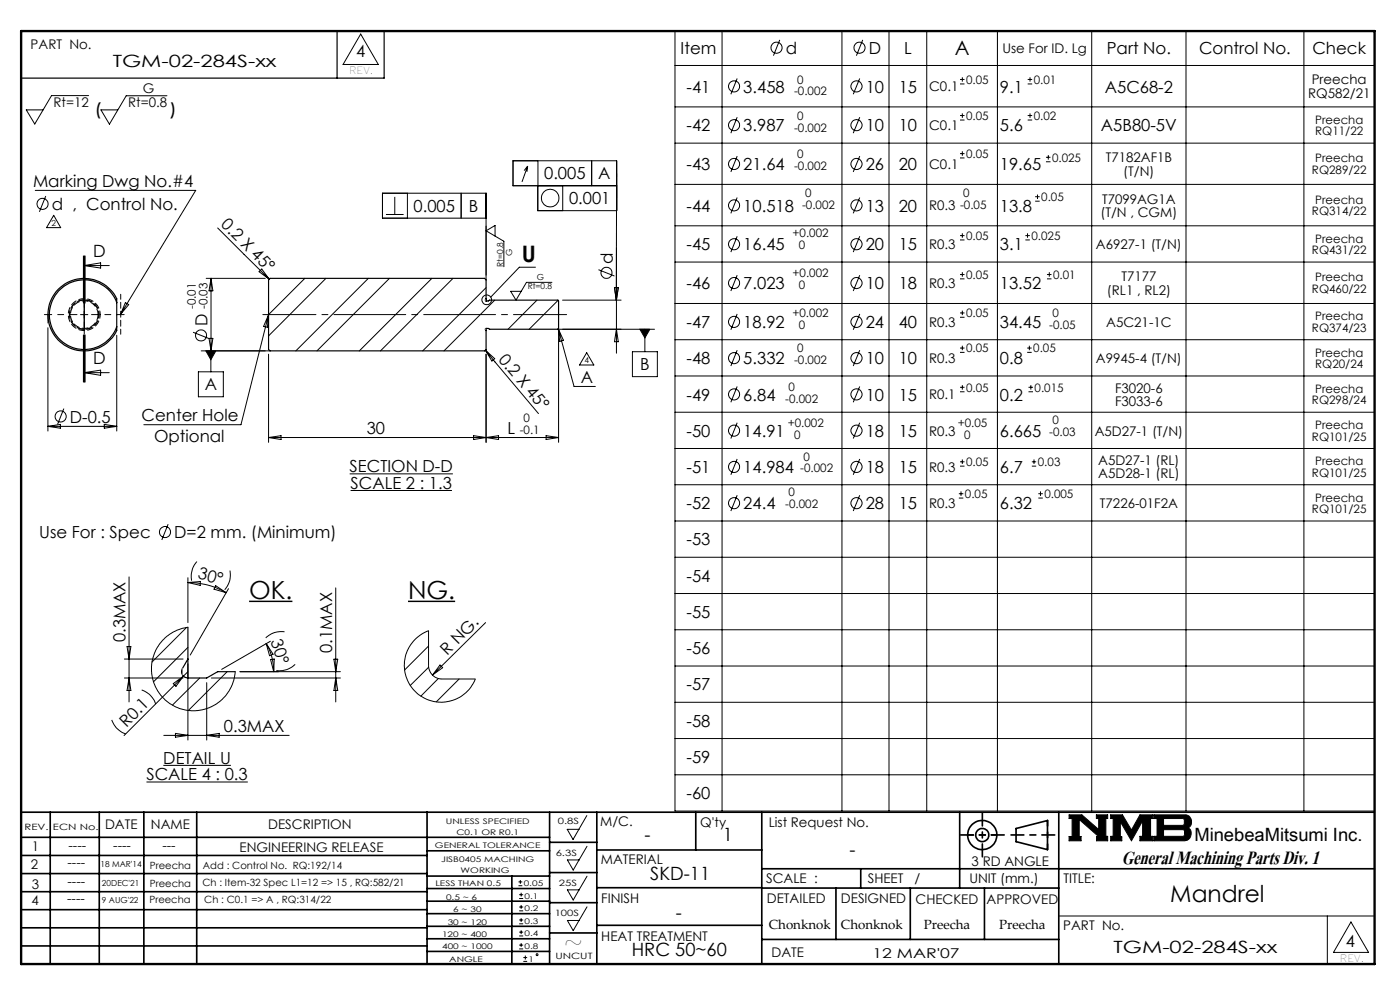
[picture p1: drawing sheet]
<svg xmlns="http://www.w3.org/2000/svg" width="297mm" height="210mm" viewBox="0 0 297 210" stroke-linecap="round" stroke-linejoin="round" font-family="sans-serif">
<g fill="none" stroke="#000" stroke-width=".21">
<path d="M76.5 7.2l3.8 6.5h-7.5zM143.2 6.6h148.4v165.4h-148.4zM143.2 13.9h148.4M153.2 6.6v165.4M156.4 16.6l-1.4 3.4M165.4 8.5l-1.3 3.3M178.6 6.6v165.4M182.4 16.6l-1.4 3.4M183 8.5l-1.3 3.3M188.6 6.6v165.4M196.6 6.6v165.4M203.7 17.8h.9"/>
<path d="M203.7 16.9h.9M204.2 16.4v.9M211.6 6.6v165.4M218 17.8h1M218 16.9h1M218.5 16.4v.9M231.6 6.6v165.4M251.6 6.6v165.4M276.6 6.6v165.4M18.8 20.3h-7.9l-3.5 6-1.8-3h3.5M35.4 20.3h-8.6l-3.6 6-1.8-3h3.6M111.9 35.2l-.7 1"/>
<path d="M111.9 35.2l-.1 1.2M111.9 35.2l-1.2 3.4M114.1 39.4v5.3h16.7M114.1 34.1v5.3M119.4 39.4v5.3M125.5 34.1v5.3M130.8 39.4h-22v-5.3h22v40.8M143.2 22.7h148.4M143.2 30.4h148.4M143.2 39.1h148.4M156.4 24.9l-1.4 3.3M156.4 33.1l-1.4 3.4"/>
<path d="M182.4 24.9l-1.4 3.3M182.4 33.1l-1.4 3.4M203.7 25.5h.9M203.7 24.5h.9M203.7 33.5h.9M203.7 32.6h.9M204.2 24.1v.9M204.2 32.1v.9M218 25.5h1M218 24.5h1M218.5 24.1v.9M221.9 34.3h.9"/>
<path d="M221.9 33.4h.9M222.4 32.9v1M7.5 40.4h34l-15.9 26.3M9.7 41.6l-1.3 3.3M11.4 45.7l1.5 2.6h-3zM17.7 54.3v10M17.9 56.3h5.3M17.9 56.3l3.4-.5v1.1zM17.9 54.3v10M18.1 54.3v10M43.7 59h12.6M44.8 59v15.4"/>
<path d="M44.8 59l.4 2.7h-.9zM46.2 48.4l10.9 10.8M55 57.6l.5-.5 1.6 2.1zM64.7 59l-7.7 7.7M69.1 59l-12.1 12.3M78.1 59l-15.3 15.4M81.9 45.5h3.7M82.6 59l-15.4 15.4M83.7 41.8v3.7M86.4 41v5.3M91.6 59l-15.4 15.4M96.1 59l-15.4 15.4"/>
<path d="M97.8 41v5.3M103.1 46.3h-22v-5.3h22v18.4M105 50.1v-2.3l-1.9 1.2 3.8 2.2v5.4M113.6 56.7h-3.4l-6.1 6.3M117.1 59.9h-5.4l-2.2 3.8-1.2-1.9h2.3M127 57.2l3.4 1.4M143.2 47.9h148.4M143.2 55.6h148.4M156.4 41.9l-1.4 3.4M156.4 50.1l-1.4 3.4M156.4 58.4l-1.4 3.3M182.4 41.9l-1.4 3.4"/>
<path d="M182.4 50.1l-1.4 3.4M182.4 58.4l-1.4 3.3M203.7 50.9h.9M203.7 50h.9M203.7 59.2h.9M203.7 58.2h.9M204.2 49.5v.9M204.2 57.7v1M217.5 50.9h1M217.5 50h1M218 49.5v.9M219.6 42.7h1"/>
<path d="M219.6 41.7h1M220.1 41.3v.9M222.1 59.2h1M222.1 58.2h1M222.6 57.7v1M10.2 69.5v21.9M17.1 66.7h1.5M17.7 71v10M17.9 79l3.4-.5v1.1zM17.9 79h5.3M17.9 66v1.5M17.9 71v10"/>
<path d="M18.1 71v10zM24.8 71.1v20.3M26.6 64.2l.7 .4-1.7 2.1zM41 70.5l3.3 1.3M42.1 78.9h5.3v5.3h-5.3zM42.7 74.4h14.6M43.7 74.4h2.1l-1.1 1.9zM44.3 71.8h.9l-.4 2.6zM44.7 74.4v4.5M57 75.1v18.7M57 66.8l-5.9 23.3h-20.6M57 66.8l-.3 2.6-.8-.2z"/>
<path d="M103 74.3l2 1.8-.6 .5zM103 74.3l11.2 13.4M103.1 75.1v18.7M103.1 61l-13.4 13.4M105 63.7l-10.8 10.7M113.9 63.7l-6.1 6.1M118.4 69.8h20.5M118.4 63.7l-6.1 6.1M118.4 69.7l3.4 12.3h4.5M118.4 69.7l1.1 2.5-.8 .2zM118.5 70.7v23.1M119.3 63.7h12.5"/>
<path d="M124.5 74.8l1.5 2.6h-3.1zM130.4 61l.3 2.7 .5-2.7M130.4 61h.8M130.4 61l.4 2.7 .4-2.7M130.8 69.8l.4 2.7h-.8zM134.2 74.6h5.3v5.3h-5.3zM135.7 69.8h2.2l-1.1 1.9zM136.8 69.8v4.8M143.2 64.4h148.4M143.2 72.1h148.4M143.2 79.8h148.4M156.4 66.6l-1.4 3.3"/>
<path d="M156.4 74.3l-1.4 3.3M182.4 66.6l-1.4 3.3M182.4 74.3l-1.4 3.3M203.7 67.3h.9M203.7 66.4h.9M203.7 74.7h.9M203.7 73.8h.9M204.2 65.9v.9M204.2 73.3v1M217.9 74.7h1M217.9 73.8h1M218.4 73.3v1"/>
<path d="M10.2 90.4h14.6M10.2 90.4l2.6-.4v.8zM13.5 86.7l-1.3 3.3M22.1 90l2.7 .4-2.7 .4zM57 92.8l2.6-.4v.8zM100.5 92.4l2.6 .4-2.6 .4zM103.1 92.8l2.7-.4v.8zM115.9 92.4l2.6 .4-2.6 .4zM118.5 92.8h-61.5M143.2 87.4h148.4M143.2 95.1h148.4M156.4 82l-1.4 3.3"/>
<path d="M156.4 89.7l-1.4 3.3M156.4 97.4l-1.4 3.3M182.4 82l-1.4 3.3M182.4 89.7l-1.4 3.3M182.4 97.4l-1.4 3.3M203.7 83.1h.9M203.7 82.2h.9M203.7 98.9h.9M203.7 98h.9M204.2 81.7v.9M204.2 97.5v.9M218.2 83.1h.9"/>
<path d="M218.2 82.2h.9M218.7 81.7v.9M218.9 98.9h.9M218.9 98h.9M219.4 97.5v.9M35.7 111.2l-1.4 3.3M41.8 119.1a4.9 4.9 0 0 0-1.2 4.1M74.2 100.5h21.9M74.4 104h21.5M143.2 102.8h148.4M143.2 110.5h148.4M143.2 118.2h148.4"/>
<path d="M156.4 105l-1.4 3.4M182.4 105l-1.4 3.4M203.4 105.6h1M203.4 104.7h1M203.9 104.2v1M220.3 105.6h.9M220.3 104.7h.9M220.7 104.2v1M26.4 139.8h12.4M27 137.2h.8l-.4 2.6zM27.4 122.4v26.5M39.6 133.1l-7.4 7.3"/>
<path d="M39.9 133.1h-.3a8.9 8.9 0 0 0-7.5 9.5 8.9 8.9 0 0 0 9 8.2 8.9 8.9 0 0 0 8.8-8.3M39.9 123.6a15.9 15.9 0 0 1 8.1 2.1M39.9 122.5v9.6M39.9 123.6l2.6-.2v.8zM39.9 137.3l-7.3 7.3M45.8 124.2l2.2 1.5-2.6-.7zM48.5 124.9l-8.1 14.1M48.8 121a4.5 4.5 0 0 1-1.1 4.1M56.5 136.5l1.4 2.3-.7 .3zM56.5 136.5a11.7 11.7 0 0 1 1.6 6M57.4 136l-10.4 6M57.4 139.9l.8-.1-.1 2.7z"/>
<path d="M60.4 134h-.4a4.6 4.6 0 0 0-3.6 1.3M70.8 139.8h.8l-.4 2.7zM71.2 124.7v24.2M88.2 135.5a7.8 7.8 0 0 1 2.7-1.7v7.3a2.87 2.87 0 0 0 2.7 2.9h7.2a7.8 7.8 0 0 1-11.6 3.6 7.8 7.8 0 0 1-1-12.1zM90.9 137l-5.1 5.1M103 132.1l-11.2 11.1M143.2 125.9h148.4M143.2 133.6h148.4M23.7 152.7a4.6 4.6 0 0 0 3 3M26.4 143.8h12.4M27.4 143.8l.4 2.7h-.8zM30.1 146.4a4.6 4.6 0 0 1 2.9 3"/>
<path d="M34.7 156h26.6M36.8 145l2.1-1.6-1.6 2.2zM37.2 155.6l2.7 .4-2.7 .4zM39.9 140.8v16.2M39.9 142.5l-13.6 13.5M42.4 143.8l-5.8 5.8M43.9 144.8v12.2M43.9 156l2.6-.4v.8zM44.8 143.8h27.4M48.2 142.5l-8.2 8.2M50.9 142.5h21.3M62.6 140.9a4.6 4.6 0 0 1-4 1.3"/>
<path d="M71.2 143.8l.4 2.7h-.8zM90.9 141.5l-3.9 3.9M93 143.9l-3.7 3.8M93.3 141.1l.6 .5-2.1 1.6zM97.4 144l-4.9 4.9M143.2 141.3h148.4M143.2 149h148.4M143.2 156.7h148.4M31.1 165.9h21.5M34.6 162.4h14.4M120.3 175.9h2.5l-1.2 2.2zM124.5 173l-1.7 2.9"/>
<path d="M124.5 179.5l-1.7 2.9M143.2 164.4h148.4M226.8 172.9h2.7l3.6 3.1v-2.4h-.5v-.7h2.4v.7h-.4v3.8h.4v1h-2.4v-1h.4l-4-3.6v3.6h.3v1h-2.5v-1h.6v-3.8h-.6zM235.6 172.9h2.5l1.9 3.2 1.8-3.2h2.8v.7h-.5v3.8h.5v1h-2.8v-1h.6v-3.3l-2.4 4.3-2.3-4.1v3.2h.3v.9h-2.4v-1h.5v-3.8h-.5zM244.8 172.9h6.6a1.48 1.48 0 0 1 1.4 1.1 1.48 1.48 0 0 1-.8 1.6 1.48 1.48 0 0 1 .6 1.7 1.48 1.48 0 0 1-1.3 1.1h-6.5v-1h.7v-3.8h-.7zM246.8 173.6h4.2l.2 .3v.9l-.2 .3h-4.2zM246.8 176h4.2l.3 .2v.9l-.3 .3h-4.2zM110 187.9h.8M110 187.1h.8M110.1 198.5h.9M110.1 197.7h.9M110.1 196h.9"/>
<path d="M110.1 195.1h.9M110.1 193.2h.9M110.1 192.4h.9M110.1 190.6h.9M110.1 189.8h.9M110.4 186.7v.8M110.6 189.4v.8M110.6 192v.8M110.6 194.8v.8M110.6 197.3v.8M120.4 182.4h2.4l-1.2 2.2zM120.4 188.8h2.4l-1.2 2.1z"/>
<path d="M120.4 195.3h2.4l-1.2 2.1zM124.5 185.9l-1.7 2.9M124.5 192.4l-1.7 2.9M224.6 194.3h67M281.6 194.3v10.2M286.6 195.6l3.7 6.4h-7.4zM110.1 201.3h.9M110.1 200.5h.9M110.6 200.1v.8M111 203.9h.8M111 203.1h.8M111.4 202.7v.8"/>
<circle cx="155.7" cy="18.3" r="1.18"/>
<circle cx="164.7" cy="10.1" r="1.18"/>
<circle cx="181.7" cy="18.3" r="1.18"/>
<circle cx="182.3" cy="10.1" r="1.18"/>
<circle cx="155.7" cy="34.8" r="1.18"/>
<circle cx="155.7" cy="26.6" r="1.18"/>
<circle cx="181.7" cy="26.6" r="1.18"/>
<circle cx="181.7" cy="34.8" r="1.18"/>
<circle cx="9" cy="43.2" r="1.18"/>
<circle cx="116.7" cy="42" r="1.87"/>
<circle cx="128.7" cy="57.9" r="1.18"/>
<circle cx="155.7" cy="51.8" r="1.18"/>
<circle cx="155.7" cy="43.6" r="1.18"/>
<circle cx="181.7" cy="43.6" r="1.18"/>
<circle cx="181.7" cy="51.8" r="1.18"/>
<circle cx="42.7" cy="71.2" r="1.18"/>
<circle cx="103.3" cy="63.6" r="1.03"/>
<circle cx="155.7" cy="68.3" r="1.18"/>
<circle cx="155.7" cy="60" r="1.18"/>
<circle cx="155.7" cy="76" r="1.18"/>
<circle cx="181.7" cy="60" r="1.18"/>
<circle cx="181.7" cy="68.3" r="1.18"/>
<circle cx="181.7" cy="76" r="1.18"/>
<circle cx="12.9" cy="88.3" r="1.18"/>
<circle cx="155.7" cy="83.7" r="1.18"/>
<circle cx="155.7" cy="91.4" r="1.18"/>
<circle cx="155.7" cy="99.1" r="1.18"/>
<circle cx="181.7" cy="83.7" r="1.18"/>
<circle cx="181.7" cy="91.4" r="1.18"/>
<circle cx="181.7" cy="99.1" r="1.18"/>
<circle cx="35" cy="112.9" r="1.17"/>
<circle cx="155.7" cy="106.7" r="1.18"/>
<circle cx="181.7" cy="106.7" r="1.18"/>
<circle cx="113.9" cy="202.5" r=".2"/>
</g>
<g fill="none" stroke="#000" stroke-width=".35">
<path d="M4.5 172.3h287.1M4.5 177.6h112.1M10.7 172.3v32.2M21.1 172.3v32.2M30.5 172.3v32.2M41.7 172.3v32.2M90.6 172.3v32.2M116.6 172.3v32.2M116.6 178.7h10M126.6 172.3v32.2M147.6 172.3v8M161.6 172.3v32.2"/>
<path d="M203.6 172.3v16.1M215.5 175.7l6.7-1.6v6.1l-6.7-1.7zM224.6 172.3v32.2M4.5 185.3h86.1M4.5 181.5h86.1M4.5 189.2h86.1M4.5 193h86.1M4.5 196.8h86.1M90.6 199.1h26M90.6 193.8h26M90.6 188.5h26M90.6 191.2h26"/>
<path d="M90.6 180.5h26M90.6 185.8h26M90.6 196.5h26M108.6 185.8v18.5M116.6 185.1h10M116.6 191.5h10M116.6 197.9h10M126.6 196.3h35M126.6 188.3h35M126.6 180.3h35M161.6 184.3h130M161.6 199.3h63"/>
<path d="M161.6 188.4h63M177.3 188.4v10.9M182.6 184.3v4.1M193.1 188.4v10.9M208.8 188.4v10.9M4.5 200.7h86.1M90.6 201.8h26"/>
<circle cx="208.4" cy="177.1" r="3.1"/>
<circle cx="208.4" cy="177.1" r="1.4"/>
</g>
<path d="M4.5 6.6h287.1" fill="none" stroke="#000" stroke-width=".21" stroke-dasharray="6.3 1.3 1.3 1.3" stroke-dashoffset="1.9"/>
<g fill="none" stroke="#000" stroke-width=".25">
<path d="M71.5 6.6v10M81.5 6.6v10h-77M12.3 61.4a7.7 7.7 0 0 1 12.5 2v6.7a7.7 7.7 0 0 1-11.4 3 7.7 7.7 0 0 1-1.1-11.7zM24.8 64.2a7.4 7.4 0 0 0-11.4-3.4 7.4 7.4 0 0 0 0 11.9 7.4 7.4 0 0 0 11.4-3.4M103.1 63.4l-.1 .2 .1 .2M103.1 69.7h-.1l.1 .4M103.1 63.4v.4M103.1 69.7v.4M103.1 63.4v-4l-.3-.4h-45.5l-.3 .4v14.7l.3 .3h45.5l.3-.3v-4M103.1 63.8h.5l.3-.1h14.5l.1 .1v5.9l-.1 .1h-14.5l-.3-.1h-.5M39.9 139.8l-1.2 2a1.34 1.34 0 0 0 1.2 2M39.9 139.8v4"/>
<path d="M39.9 133.1v6.7M49.9 142.5h-3.7l-2.3 1.3h-4"/>
</g>
<path d="M205.3 177.1h6.2M222.2 174v6.2" fill="none" stroke="#000" stroke-width=".35" stroke-dasharray="15.2 1.3 1.3 1.3" stroke-dashoffset="14.1"/>
<path d="M203.8 177.1h9.2M208.4 172.5v9.2M214.5 177.1h9.3" fill="none" stroke="#000" stroke-width=".35" stroke-dasharray="15.2 1.3 1.3 1.3" stroke-dashoffset="12.5"/>
<path d="M4.5 6.6h287.1v197.9h-287.1z" fill="none" stroke="#000" stroke-width=".5"/>
<path d="M226.8 172.9v.7h.6v3.8h-.6v1h2.5v-1h-.3v-3.6l4 3.6h-.4v1h2.4v-1h-.4v-3.8h.4v-.7h-2.4v.7h.5v2.4l-3.6-3.1zM235.6 172.9v.7h.5v3.8h-.5v1h2.4v-.9h-.3v-3.2l2.3 4.1 2.4-4.3v3.3h-.6v1h2.8v-1h-.5v-3.8h.5v-.7h-2.8l-1.8 3.2-1.9-3.2zM246.8 176h4.2l.3 .2v1l-.3 .2h-4.2zM244.8 172.9v.7h.7v3.8h-.7v1l6.9-.1 .7-.6 .3-.7-.1-.8-.6-.6a1.49 1.49 0 0 0 .8-1.6 1.49 1.49 0 0 0-1.4-1.1zM246.8 173.6h4.2l.2 .3v.9l-.2 .3h-4.2z" fill-rule="evenodd" fill="#000"/>
<path d="M52.8 127.6h9.2M86.6 127.6h10" fill="none" stroke="#000" stroke-width=".31"/>
<path d="M16.3 66.7h-6.9M17.9 65.2v-6.9M17.9 68.3v6.9M19.4 66.7h6.9" fill="none" stroke="#000" stroke-width=".21" stroke-dasharray="15.2 1.3 1.3 1.3" stroke-dashoffset="13.7"/>
<path d="M17.9 54.3v26.7M10.2 66.7v1.8" fill="none" stroke="#000" stroke-width=".21" stroke-dasharray="6.3 1.3 1.3 1.3"/>
<path d="M120.2 66.7h-64.4" fill="none" stroke="#000" stroke-width=".21" stroke-dasharray="15.2 1.3 1.3 1.3" stroke-dashoffset="4"/>
<path d="M25.6 62.4v8.5" fill="none" stroke="#000" stroke-width=".21" stroke-dasharray="1.3 .6" stroke-dashoffset=".2"/>
<path d="M17.9 57.2v19.1" fill="none" stroke="#000" stroke-width=".21" stroke-dasharray="6.3 1.3 1.3 1.3" stroke-dashoffset="3.8"/>
<path d="M43.7 74.4l1 1.9 1.1-1.9zM135.7 69.8l1.1 1.9 1.1-1.9z" fill="#000"/>
<path d="M20.8 66.7a2.92 2.92 0 0 1-4.3 2.6 2.92 2.92 0 0 1-.3-5 2.92 2.92 0 0 1 4.6 2.1v.3" fill="none" stroke="#000" stroke-width=".21" stroke-dasharray="1.3 .6"/>
<path d="M21 66.7a3.1 3.1 0 0 0-4.6-2.7 3.1 3.1 0 0 0-.3 5.3 3.1 3.1 0 0 0 4.8-2.2l.1-.4M21.3 66.7a3.4 3.4 0 0 0-5-3 3.4 3.4 0 0 0-.3 5.8 3.4 3.4 0 0 0 5.2-2.4l.1-.4" fill="none" stroke="#000" stroke-width=".21" stroke-dasharray="1.3 .6" stroke-dashoffset=".5"/>
<path d="M14.7 66.7a3.2 3.2 0 0 0 4.6 2.8 3.2 3.2 0 0 0 .4-5.4 3.2 3.2 0 0 0-5 2.3v.3" fill="none" stroke="#000" stroke-width=".21" stroke-dasharray="1.3 .6" stroke-dashoffset=".3"/>
<path d="M103 63.6v.1M103 69.7v.2M38.7 141.8v1.3" fill="none" stroke="#808080" stroke-width=".21" stroke-dasharray="6.3 1.3 1.3 1.3 1.3 1.3"/>
<text font-size="6.2" x="238" y="183.2">General Machining Parts Div. 1</text>
<g font-size="5.3">
<text x="52.8" y="127">OK.</text>
<text x="86.6" y="127">NG.</text>
</g>
<g font-size="4.9">
<text x="248.3" y="191.4">Mandrel</text>
<text x="119.6" y="201.4">~</text>
</g>
<text font-size="4.8" x="110.7" y="55.6">U</text>
<text font-size="4.2" x="202.5" y="11.7">A</text>
<g font-size="3.9">
<text x="136.8" y="178.4">-</text>
<text x="153.3" y="178.4">1</text>
<text x="253.4" y="178.4">MinebeaMitsumi Inc.</text>
<text x="180.2" y="181.5">-</text>
<text x="137.9" y="186.7">SKD-11</text>
<text x="143.4" y="194.9">-</text>
<text x="134" y="202.9">HRC 50~60</text>
</g>
<g font-size="3.6">
<text x="23.9" y="14.3">TGM-02-284S-xx</text>
<text x="20" y="24.4">(</text>
<text x="35.9" y="24.4">)</text>
<text x="19.8" y="54.5">D</text>
<text x="19.8" y="77.2">D</text>
<text x="236.2" y="202.1">TGM-02-284S-xx</text>
</g>
<g font-size="3.5">
<text x="144.4" y="11.4">Item</text>
<text x="166.7" y="11.4">d</text>
<text x="184.3" y="11.4">D</text>
<text x="191.8" y="11.4">L</text>
<text x="234.8" y="11.4">Part No.</text>
<text x="254.4" y="11.4">Control No.</text>
<text x="278.4" y="11.4">Check</text>
<text x="75.6" y="12.1">4</text>
<text x="145.7" y="19.6">-41</text>
<text x="157.7" y="19.6">3.458</text>
<text x="183.7" y="19.6">10</text>
<text x="190.7" y="19.6">15</text>
<text x="212.1" y="19.6">9.1</text>
<text x="234.4" y="19.6">A5C68-2</text>
<text x="145.7" y="27.9">-42</text>
<text x="157.7" y="27.9">3.987</text>
<text x="183.7" y="27.9">10</text>
<text x="190.7" y="27.9">10</text>
<text x="212.1" y="27.9">5.6</text>
<text x="233.6" y="27.9">A5B80-5V</text>
<text x="7" y="39.6">Marking Dwg No.#4</text>
<text x="115.4" y="38.1">0.005</text>
<text x="126.9" y="38.1">A</text>
<text x="145.7" y="36.1">-43</text>
<text x="157.7" y="36.1">21.64</text>
<text x="183.7" y="36.1">26</text>
<text x="190.7" y="36.1">20</text>
<text x="212.1" y="36.1">19.65</text>
<text x="11" y="44.6">d , Control No.</text>
<text x="46.7" y="47.8" transform="rotate(45 46.7 47.8)">0.2 X 45°</text>
<text x="87.7" y="45">0.005</text>
<text x="99.5" y="45">B</text>
<text x="120.7" y="43.3">0.001</text>
<text x="145.7" y="44.9">-44</text>
<text x="157.7" y="44.9">10.518</text>
<text x="183.7" y="44.9">13</text>
<text x="190.7" y="44.9">20</text>
<text x="212.1" y="44.9">13.8</text>
<text x="145.7" y="53.1">-45</text>
<text x="157.7" y="53.1">16.45</text>
<text x="183.7" y="53.1">20</text>
<text x="190.7" y="53.1">15</text>
<text x="212.1" y="53.1">3.1</text>
<text x="130" y="55.9" transform="rotate(-90 130 55.9)">d</text>
<text x="145.7" y="61.4">-46</text>
<text x="157.7" y="61.4">7.023</text>
<text x="183.7" y="61.4">10</text>
<text x="190.7" y="61.4">18</text>
<text x="212.1" y="61.4">13.52</text>
<text x="44" y="69.2" transform="rotate(-90 44 69.2)">D</text>
<text x="145.7" y="69.6">-47</text>
<text x="157.7" y="69.6">18.92</text>
<text x="183.7" y="69.6">24</text>
<text x="190.7" y="69.6">40</text>
<text x="212.1" y="69.6">34.45</text>
<text x="105.6" y="76.3" transform="rotate(50 105.6 76.3)">0.2 X 45°</text>
<text x="145.7" y="77.3">-48</text>
<text x="157.7" y="77.3">5.332</text>
<text x="183.7" y="77.3">10</text>
<text x="190.7" y="77.3">10</text>
<text x="212.1" y="77.3">0.8</text>
<text x="43.5" y="82.8">A</text>
<text x="123.3" y="81.2">A</text>
<text x="135.8" y="78.6">B</text>
<text x="14.8" y="89.7">D-0.5</text>
<text x="30.1" y="89.3">Center Hole</text>
<text x="145.7" y="85">-49</text>
<text x="157.7" y="85">6.84</text>
<text x="183.7" y="85">10</text>
<text x="190.7" y="85">15</text>
<text x="212.1" y="85">0.2</text>
<text x="32.7" y="93.7">Optional</text>
<text x="77.8" y="92">30</text>
<text x="107.7" y="92">L</text>
<text x="145.7" y="92.7">-50</text>
<text x="157.7" y="92.7">14.91</text>
<text x="183.7" y="92.7">18</text>
<text x="190.7" y="92.7">15</text>
<text x="212.1" y="92.7">6.665</text>
<text x="74.2" y="100.1">SECTION D-D</text>
<text x="145.7" y="100.4">-51</text>
<text x="157.7" y="100.4">14.984</text>
<text x="183.7" y="100.4">18</text>
<text x="190.7" y="100.4">15</text>
<text x="212.1" y="100.4">6.7</text>
<text x="74.4" y="103.7">SCALE 2 : 1.3</text>
<text x="145.7" y="108">-52</text>
<text x="157.7" y="108">24.4</text>
<text x="183.7" y="108">28</text>
<text x="190.7" y="108">15</text>
<text x="212.1" y="108">6.32</text>
<text x="8.3" y="114.2">Use For : Spec</text>
<text x="37" y="114.2">D=2 mm. (Minimum)</text>
<text x="145.7" y="115.7">-53</text>
<text x="41.8" y="122.7" transform="rotate(15 41.8 122.7)">30°</text>
<text x="145.7" y="123.4">-54</text>
<text x="145.7" y="131.1">-55</text>
<text x="26.6" y="136.2" transform="rotate(-90 26.6 136.2)">0.3MAX</text>
<text x="57.4" y="136" transform="rotate(72 57.4 136)">30°</text>
<text x="70.5" y="138.5" transform="rotate(-90 70.5 138.5)">0.1MAX</text>
<text x="94.9" y="139.1" transform="rotate(-45 94.9 139.1)">R NG.</text>
<text x="145.7" y="138.8">-56</text>
<text x="145.7" y="146.4">-57</text>
<text x="26.9" y="154.4" transform="rotate(-45 26.9 154.4)">R0.1</text>
<text x="47.5" y="155.2">0.3MAX</text>
<text x="145.7" y="154.1">-58</text>
<text x="34.6" y="162">DETAIL U</text>
<text x="145.7" y="161.8">-59</text>
<text x="31.1" y="165.5">SCALE 4 : 0.3</text>
<text x="145.7" y="169.5">-60</text>
<text x="285.5" y="200.9">4</text>
</g>
<text font-size="2.9" x="185.1" y="203.1">12 MAR'07</text>
<g font-size="2.8">
<text x="6.5" y="10.4">PART No.</text>
<text x="212.7" y="11.2">Use For ID. Lg</text>
<text x="278.3" y="17.9">Preecha</text>
<text x="11.3" y="22.7">Rt=12</text>
<text x="27.2" y="22.7">Rt=0.8</text>
<text x="30.3" y="19.7">G</text>
<text x="197.1" y="19.4">C0.1</text>
<text x="277.5" y="20.7">RQ582/21</text>
<text x="197.1" y="27.6">C0.1</text>
<text x="197.1" y="35.8">C0.1</text>
<text x="234.6" y="34.4">T7182AF1B</text>
<text x="238.3" y="37.2">(T/N)</text>
<text x="197.1" y="44.6">R0.3</text>
<text x="233.5" y="46">(T/N , CGM)</text>
<text x="233.8" y="43.2">T7099AG1A</text>
<text x="197.1" y="52.9">R0.3</text>
<text x="232.5" y="52.9">A6927-1 (T/N)</text>
<text x="237.9" y="59.7">T7177</text>
<text x="197.1" y="61.1">R0.3</text>
<text x="234.8" y="62.5">(RL1 , RL2)</text>
<text x="197.1" y="69.3">R0.3</text>
<text x="234.7" y="69.3">A5C21-1C</text>
<text x="197.1" y="77">R0.3</text>
<text x="232.5" y="77">A9945-4 (T/N)</text>
<text x="236.6" y="83.3">F3020-6</text>
<text x="197.1" y="84.7">R0.1</text>
<text x="236.6" y="86.1">F3033-6</text>
<text x="197.1" y="92.4">R0.3</text>
<text x="232.2" y="92.4">A5D27-1 (T/N)</text>
<text x="197.1" y="100.1">R0.3</text>
<text x="233" y="98.7">A5D27-1 (RL)</text>
<text x="233" y="101.5">A5D28-1 (RL)</text>
<text x="197.1" y="107.8">R0.3</text>
<text x="233.3" y="107.8">T7226-01F2A</text>
<text x="22.3" y="175.9">DATE</text>
<text x="32" y="175.9">NAME</text>
<text x="56.9" y="175.9">DESCRIPTION</text>
<text x="127.3" y="175.3">M/C.</text>
<text x="148.6" y="175.3">Q'ty</text>
<text x="163.1" y="175.4">List Request No.</text>
<text x="6.6" y="184.3">2</text>
<text x="6.8" y="180.6">1</text>
<text x="14.3" y="184">----</text>
<text x="14.5" y="180.3">----</text>
<text x="24" y="180.3">----</text>
<text x="34.5" y="180.3">---</text>
<text x="50.8" y="180.7">ENGINEERING RELEASE</text>
<text x="127.5" y="183.4">MATERIAL</text>
<text x="206.1" y="183.8">3 RD ANGLE</text>
<text x="6.7" y="192">4</text>
<text x="6.8" y="188.5">3</text>
<text x="14.3" y="191.4">----</text>
<text x="14.3" y="188">----</text>
<text x="127.6" y="191.5">FINISH</text>
<text x="162.5" y="187.3">SCALE :</text>
<text x="162.7" y="191.5">DETAILED</text>
<text x="178.4" y="191.5">DESIGNED</text>
<text x="184.1" y="187.3">SHEET</text>
<text x="194" y="187.3">/</text>
<text x="194.2" y="191.7">CHECKED</text>
<text x="205.6" y="187.3">UNIT (mm.)</text>
<text x="209.3" y="191.8">APPROVED</text>
<text x="225.6" y="187.3">TITLE:</text>
<text x="163.1" y="197">Chonknok</text>
<text x="178.4" y="197">Chonknok</text>
<text x="196" y="197">Preecha</text>
<text x="212" y="197">Preecha</text>
<text x="225.6" y="197.2">PART No.</text>
<text x="127.6" y="199.5">HEAT TREATMENT</text>
<text x="163.7" y="203">DATE</text>
</g>
<g font-size="2.5">
<text x="169.1" y="17.8">0</text>
<text x="205" y="17.8">0.05</text>
<text x="219.3" y="17.8">0.01</text>
<text x="168.5" y="20.2">-0.002</text>
<text x="168.5" y="27.9">-0.002</text>
<text x="169.1" y="25.4">0</text>
<text x="205" y="25.4">0.05</text>
<text x="219.3" y="25.4">0.02</text>
<text x="279" y="26.2">Preecha</text>
<text x="279" y="28.7">RQ11/22</text>
<text x="168.5" y="36">-0.002</text>
<text x="169.1" y="33.5">0</text>
<text x="205" y="33.5">0.05</text>
<text x="223.2" y="34.3">0.025</text>
<text x="279" y="34.5">Preecha</text>
<text x="170.8" y="41.8">0</text>
<text x="204.4" y="41.8">0</text>
<text x="278.3" y="36.9">RQ289/22</text>
<text x="170.2" y="44.3">-0.002</text>
<text x="203.7" y="44.3">-0.05</text>
<text x="220.9" y="42.7">0.05</text>
<text x="278.3" y="45.7">RQ314/22</text>
<text x="279" y="43.2">Preecha</text>
<text x="168.1" y="50.3">+0.002</text>
<text x="169.5" y="52.8">0</text>
<text x="205" y="50.9">0.05</text>
<text x="218.8" y="50.9">0.025</text>
<text x="278.3" y="53.9">RQ431/22</text>
<text x="279" y="51.5">Preecha</text>
<text x="168.1" y="58.7">+0.002</text>
<text x="205" y="59.1">0.05</text>
<text x="223.4" y="59.1">0.01</text>
<text x="279" y="59.7">Preecha</text>
<text x="41.5" y="65.6" transform="rotate(-90 41.5 65.6)">-0.01</text>
<text x="44" y="65.6" transform="rotate(-90 44 65.6)">-0.03</text>
<text x="169.5" y="61.2">0</text>
<text x="278.3" y="62.2">RQ460/22</text>
<text x="168.1" y="67.3">+0.002</text>
<text x="169.5" y="69.8">0</text>
<text x="205" y="67.3">0.05</text>
<text x="222.6" y="69.8">-0.05</text>
<text x="223.3" y="67.3">0</text>
<text x="278.3" y="70.4">RQ374/23</text>
<text x="279" y="67.9">Preecha</text>
<text x="168.5" y="77.1">-0.002</text>
<text x="169.1" y="74.7">0</text>
<text x="205" y="74.7">0.05</text>
<text x="219.2" y="74.7">0.05</text>
<text x="279" y="75.6">Preecha</text>
<text x="167.3" y="83">0</text>
<text x="205" y="83.1">0.05</text>
<text x="219.5" y="83.1">0.015</text>
<text x="279" y="83.3">Preecha</text>
<text x="279" y="78.1">RQ20/24</text>
<text x="111.1" y="89.6">0</text>
<text x="166.6" y="85.5">-0.002</text>
<text x="223.3" y="89.9">0</text>
<text x="278.3" y="85.8">RQ298/24</text>
<text x="110.3" y="92">-0.1</text>
<text x="167.1" y="90.7">+0.002</text>
<text x="168.5" y="93.2">0</text>
<text x="203.2" y="90.7">+0.05</text>
<text x="204.6" y="93.2">0</text>
<text x="222.6" y="92.4">-0.03</text>
<text x="278.3" y="93.5">RQ101/25</text>
<text x="279" y="91">Preecha</text>
<text x="169.8" y="100.2">-0.002</text>
<text x="170.5" y="97.7">0</text>
<text x="205" y="98.9">0.05</text>
<text x="220.2" y="98.9">0.03</text>
<text x="278.3" y="101.2">RQ101/25</text>
<text x="279" y="98.7">Preecha</text>
<text x="166.6" y="107.8">-0.002</text>
<text x="167.3" y="105.3">0</text>
<text x="204.7" y="105.6">0.05</text>
<text x="221.6" y="105.6">0.005</text>
<text x="279" y="106.4">Preecha</text>
<text x="278.3" y="108.9">RQ101/25</text>
</g>
<g font-size="2.1">
<text x="74.1" y="15.7">REV.</text>
<text x="31.8" y="184.3">Preecha</text>
<text x="43" y="184.3">Add : Control No. RQ:192/14</text>
<text x="31.7" y="191.5">Preecha</text>
<text x="31.8" y="188.1">Preecha</text>
<text x="43" y="187.9">Ch : Item-32 Spec L1=12 =&gt; 15 , RQ:582/21</text>
<text x="43.3" y="191.5">Ch : C0.1 =&gt; A , RQ:314/22</text>
<text x="284.3" y="204.1">REV.</text>
</g>
<g font-size="1.8">
<text x="10.9" y="47.9">2</text>
<text x="106.7" y="56.6" transform="rotate(-90 106.7 56.6)">Rt=0.8</text>
<text x="108.6" y="54.4" transform="rotate(-90 108.6 54.4)">G</text>
<text x="113.9" y="59.5">G</text>
<text x="111.9" y="61.4">Rt=0.8</text>
<text x="124" y="77">4</text>
<text x="5.2" y="176">REV.</text>
<text x="11.2" y="176">ECN No.</text>
<text x="118.3" y="174.9">0.8S</text>
<text x="21.3" y="184">18 MAR'14</text>
<text x="117.9" y="181.5">6.3S</text>
<text x="21.6" y="188">20DEC'21</text>
<text x="21.6" y="191.4">9 AUG'22</text>
<text x="118.6" y="188">25S</text>
<text x="117.7" y="194.2">100S</text>
<text x="117.8" y="203.4">UNCUT</text>
</g>
<g font-size="1.6">
<text x="92.3" y="180">GENERAL TOLERANCE</text>
<text x="94.6" y="174.8">UNLESS SPECIFIED</text>
<text x="96.8" y="177.1">C0.1 OR R0.1</text>
<text x="93.6" y="182.7">JISB0405 MACHING</text>
<text x="97.7" y="185.1">WORKING</text>
<text x="92.4" y="188">LESS THAN 0.5</text>
<text x="94.6" y="191">0.5 ~ 6</text>
<text x="111.1" y="188">0.05</text>
<text x="111.3" y="190.7">0.1</text>
<text x="95" y="196.2">30 ~ 120</text>
<text x="96.2" y="193.5">6 ~ 30</text>
<text x="111.3" y="196.1">0.3</text>
<text x="111.3" y="193.3">0.2</text>
<text x="93.8" y="198.8">120 ~ 400</text>
<text x="93.8" y="201.4">400 ~ 1000</text>
<text x="111.3" y="201.4">0.8</text>
<text x="111.3" y="198.6">0.4</text>
<text x="95.3" y="204">ANGLE</text>
<text x="112.1" y="204">1</text>
</g>
</svg>
